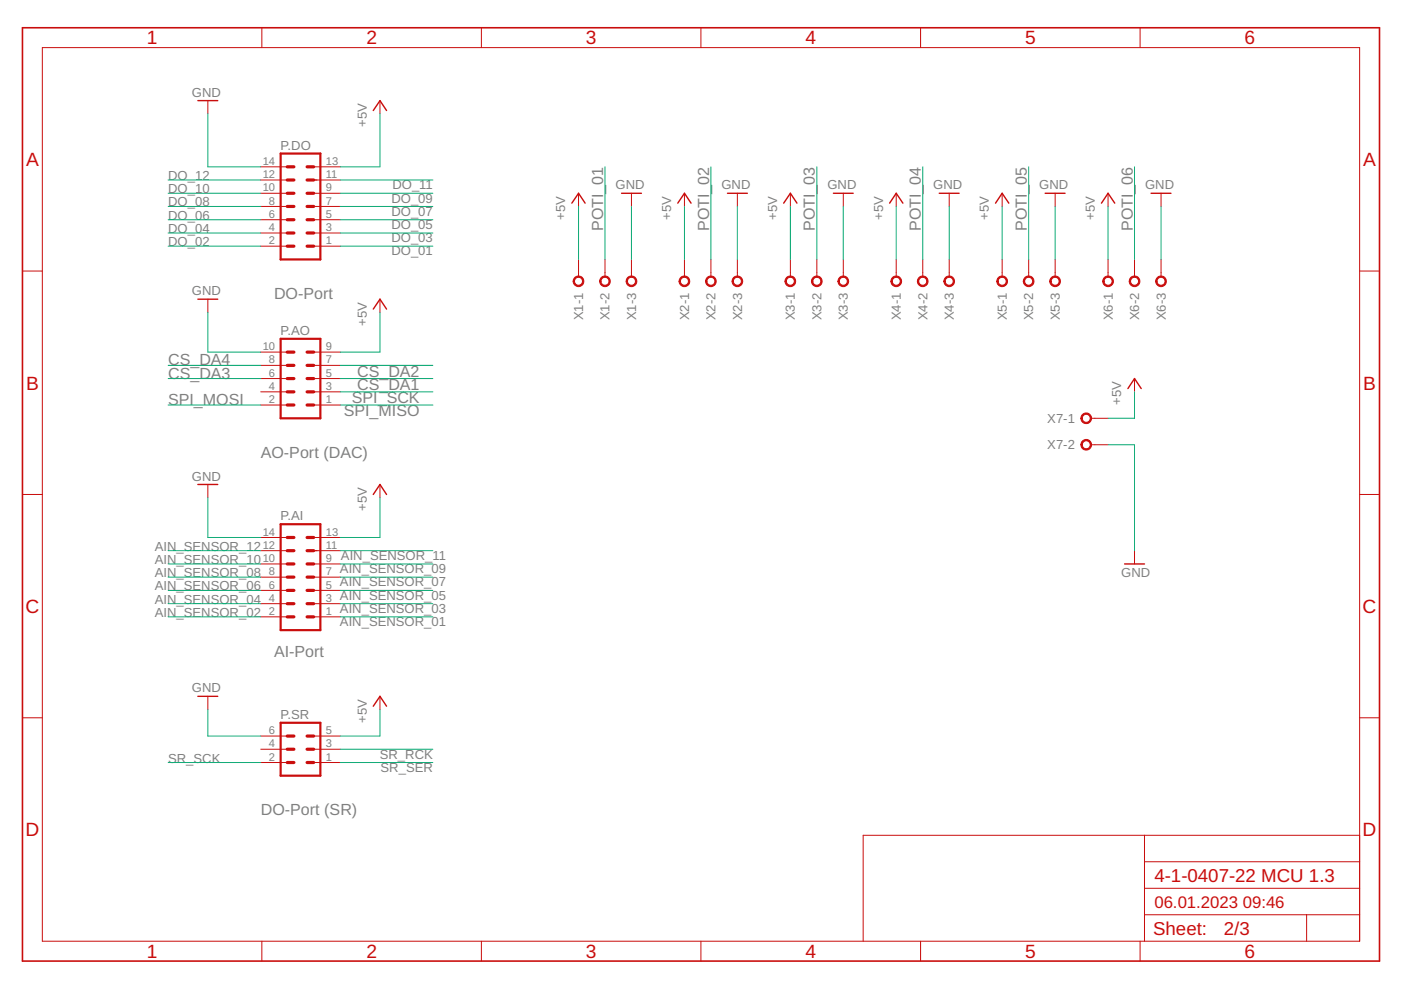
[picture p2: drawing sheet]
<svg xmlns="http://www.w3.org/2000/svg" width="297mm" height="210mm" viewBox="0 0 297 210" stroke-linecap="round" stroke-linejoin="round" font-family="sans-serif">
<g fill="none" stroke="#c90d0c" stroke-width=".21">
<path d="M9 10.1h279.3v189.5h-279.3zM55.5 5.9v4.2M102.1 5.9v4.2M148.6 5.9v4.2M195.2 5.9v4.2M241.7 5.9v4.2M44.1 21.3v2.8M55.3 38.2h5.6M55.3 35.4h5.6M66.5 38.2h5.6M66.5 35.4h5.6M80.6 21.3v2.8"/>
<path d="M4.8 57.5h4.2M55.3 52.2h5.6M55.3 49.4h5.6M55.3 46.6h5.6M55.3 43.8h5.6M55.3 41h5.6M66.5 52.2h5.6M66.5 49.4h5.6M66.5 46.6h5.6M66.5 43.8h5.6M66.5 41h5.6M122.7 41v2.8"/>
<path d="M122.7 55v3.7M128.3 55v3.7M133.9 41v2.8M133.9 55v3.7M145.1 41v2.8M145.1 55v3.7M150.7 55v3.7M156.3 41v2.8M156.3 55v3.7M167.6 41v2.8M167.6 55v3.7M173.2 55v3.7"/>
<path d="M178.8 41v2.8M178.8 55v3.7M190 41v2.8M190 55v3.7M195.6 55v3.7M201.3 41v2.8M201.3 55v3.7M212.5 41v2.8M212.5 55v3.7M218.1 55v3.7M223.7 41v2.8M223.7 55v3.7"/>
<path d="M234.9 41v2.8M234.9 55v3.7M240.5 55v3.7M246.2 41v2.8M246.2 55v3.7M288.3 57.5h4.2M44.1 63.4v2.8M55.3 77.5h5.6M55.3 74.7h5.6M66.5 77.5h5.6M66.5 74.7h5.6M80.6 63.4v2.8"/>
<path d="M55.3 85.9h5.6M55.3 83.1h5.6M55.3 80.3h5.6M66.5 85.9h5.6M66.5 83.1h5.6M66.5 80.3h5.6M231.3 88.7h3.6M231.3 94.3h3.6M240.5 80.3v2.8M4.8 104.8h4.2M44.1 102.7v2.8M55.3 116.8h5.6"/>
<path d="M55.3 119.6h5.6M55.3 114h5.6M66.5 116.8h5.6M66.5 119.6h5.6M66.5 114h5.6M80.6 102.7v2.8M240.5 116.8v2.8M288.3 104.8h4.2M55.3 130.8h5.6M55.3 128h5.6M55.3 125.2h5.6M55.3 122.4h5.6"/>
<path d="M66.5 130.8h5.6M66.5 128h5.6M66.5 125.2h5.6M66.5 122.4h5.6M4.8 152.2h4.2M44.1 147.6v2.8M55.3 158.9h5.6M55.3 156.1h5.6M66.5 158.9h5.6M66.5 156.1h5.6M80.6 147.6v2.8M288.3 152.2h4.2"/>
<path d="M55.3 161.7h5.6M66.5 161.7h5.6M242.7 177.1v22.5M288.3 177.1h-105.3v22.5M55.5 199.6v4.2M102.1 199.6v4.2M148.6 199.6v4.2M195.2 199.6v4.2M241.7 199.6v4.2M242.7 194h45.6M242.7 188.3h45.6M242.7 182.7h45.6"/>
<path d="M277 194v5.6"/>
</g>
<path d="M4.8 5.9h287.7v197.9h-287.7z" fill="none" stroke="#c90d0c" stroke-width=".34"/>
<path d="M59.5 32.6h8.4v22.4h-8.4zM59.5 71.8h8.4v16.9h-8.4zM59.5 111.1h8.4v22.5h-8.4zM59.5 153.2h8.4v11.3h-8.4z" fill="none" stroke="#c90d0c" stroke-width=".47"/>
<g fill="none" stroke="#c90d0c" stroke-width=".68">
<path d="M60.9 38.2h1.4M60.9 35.4h1.4M65.1 38.2h1.4M65.1 35.4h1.4M60.9 41h1.4M60.9 43.8h1.4M60.9 46.6h1.4M60.9 49.4h1.4M60.9 52.2h1.4M65.1 41h1.4M65.1 43.8h1.4M65.1 46.6h1.4"/>
<path d="M65.1 49.4h1.4M65.1 52.2h1.4M60.9 74.7h1.4M60.9 77.5h1.4M65.1 74.7h1.4M65.1 77.5h1.4M60.9 80.3h1.4M60.9 83.1h1.4M60.9 85.9h1.4M65.1 80.3h1.4M65.1 83.1h1.4M65.1 85.9h1.4"/>
<path d="M60.9 119.6h1.4M60.9 116.8h1.4M60.9 114h1.4M65.1 119.6h1.4M65.1 116.8h1.4M65.1 114h1.4M60.9 122.4h1.4M60.9 125.2h1.4M60.9 128h1.4M60.9 130.8h1.4M65.1 122.4h1.4M65.1 125.2h1.4"/>
<path d="M65.1 128h1.4M65.1 130.8h1.4M60.9 156.1h1.4M60.9 158.9h1.4M65.1 156.1h1.4M65.1 158.9h1.4M60.9 161.7h1.4M65.1 161.7h1.4"/>
</g>
<g fill="none" stroke="#c90d0c" stroke-width=".3">
<path d="M42 21.3h4.2M79.1 23.4l1.5-2.1 1.4 2.1M121.2 43.1l1.5-2.1 1.4 2.1M131.8 41h4.2M143.7 43.1l1.4-2.1 1.4 2.1M154.2 41h4.3M166.2 43.1l1.4-2.1 1.4 2.1M176.7 41h4.2M188.6 43.1l1.4-2.1 1.4 2.1M199.1 41h4.2M211.1 43.1l1.4-2.1 1.4 2.1M221.6 41h4.2"/>
<path d="M233.5 43.1l1.4-2.1 1.4 2.1M244.1 41h4.2M42 63.4h4.2M79.1 65.5l1.5-2.1 1.4 2.1M239.1 82.4l1.4-2.1 1.5 2.1M42 102.7h4.2M79.1 104.8l1.5-2.1 1.4 2.1M238.4 119.6h4.3M42 147.6h4.2M79.1 149.7l1.5-2.1 1.4 2.1"/>
</g>
<g fill="#c90d0c" stroke="#c90d0c" stroke-width=".21">
<path d="M121.9 58.8a1.13 1.13 0 0 1 1.8 .3 1.13 1.13 0 0 1-.8 1.6 1.13 1.13 0 0 1-1.4-1.1h.3a.85 .85 0 0 1 1.2-.8 .85 .85 0 0 1 .2 1.4 .85 .85 0 0 1-1.4-.3v-.3h-.3z" fill-rule="evenodd"/>
<path d="M127.5 58.8a1.13 1.13 0 0 1 1.8 .3 1.13 1.13 0 0 1-.8 1.6 1.13 1.13 0 0 1-1.4-1.1h.3a.86 .86 0 0 1 1.3-.7 .86 .86 0 0 1 .1 1.5 .86 .86 0 0 1-1.4-.5v-.3h-.3z" fill-rule="evenodd"/>
<path d="M133.1 58.8a1.14 1.14 0 0 1 1.8 .3 1.14 1.14 0 0 1-.7 1.6 1.14 1.14 0 0 1-1.4-1.1h.2a.85 .85 0 0 1 1.2-.8 .85 .85 0 0 1 .3 1.4 .85 .85 0 0 1-1.4-.3l-.1-.3h-.2z" fill-rule="evenodd"/>
<path d="M144.4 58.8a1.13 1.13 0 0 1 1.7 .3 1.13 1.13 0 0 1-.7 1.6 1.13 1.13 0 0 1-1.4-1.1h.3a.85 .85 0 0 1 1.1-.8 .85 .85 0 0 1 .3 1.4 .85 .85 0 0 1-1.4-.3v-.3h-.3z" fill-rule="evenodd"/>
<path d="M150 58.8a1.13 1.13 0 0 1 1.7 .3 1.13 1.13 0 0 1-.7 1.6 1.13 1.13 0 0 1-1.4-1.1h.3a.85 .85 0 0 1 1.2-.7 .85 .85 0 0 1 .2 1.5 .85 .85 0 0 1-1.4-.5v-.3h-.3z" fill-rule="evenodd"/>
<path d="M155.6 58.8a1.13 1.13 0 0 1 1.7 .3 1.13 1.13 0 0 1-.7 1.6 1.13 1.13 0 0 1-1.4-1.1h.3a.86 .86 0 0 1 1.2-.7 .86 .86 0 0 1 .2 1.5 .86 .86 0 0 1-1.4-.5v-.3h-.3z" fill-rule="evenodd"/>
<path d="M166.8 58.8a1.14 1.14 0 0 1 1.8 .3 1.14 1.14 0 0 1-.7 1.6 1.14 1.14 0 0 1-1.5-1.1h.3a.85 .85 0 0 1 1.2-.8 .85 .85 0 0 1 .2 1.4 .85 .85 0 0 1-1.3-.3l-.1-.3h-.3z" fill-rule="evenodd"/>
<path d="M172.4 58.8a1.13 1.13 0 0 1 1.8 .3 1.13 1.13 0 0 1-.8 1.6 1.13 1.13 0 0 1-1.4-1.1h.3a.85 .85 0 0 1 1.3-.7 .85 .85 0 0 1 .1 1.5 .85 .85 0 0 1-1.3-.5l-.1-.3h-.3z" fill-rule="evenodd"/>
<path d="M178.1 58.8a1.13 1.13 0 0 1 1.7 .3 1.13 1.13 0 0 1-.8 1.6 1.13 1.13 0 0 1-1.3-1.1h.2a.86 .86 0 0 1 1.3-.7 .86 .86 0 0 1 .1 1.5 .86 .86 0 0 1-1.3-.5l-.1-.3h-.2z" fill-rule="evenodd"/>
<path d="M189.3 58.8a1.14 1.14 0 0 1 1.7 .3 1.14 1.14 0 0 1-.7 1.6 1.14 1.14 0 0 1-1.4-1.1h.3a.85 .85 0 0 1 1.1-.8 .85 .85 0 0 1 .3 1.4 .85 .85 0 0 1-1.4-.3v-.3h-.3z" fill-rule="evenodd"/>
<path d="M194.9 58.8a1.13 1.13 0 0 1 1.7 .3 1.13 1.13 0 0 1-.7 1.6 1.13 1.13 0 0 1-1.4-1.1h.3a.85 .85 0 0 1 1.1-.8 .85 .85 0 0 1 .3 1.4 .85 .85 0 0 1-1.4-.3v-.3h-.3z" fill-rule="evenodd"/>
<path d="M200.5 58.8a1.13 1.13 0 0 1 1.8 .3 1.13 1.13 0 0 1-.8 1.6 1.13 1.13 0 0 1-1.4-1.1h.3a.86 .86 0 0 1 1.3-.7 .86 .86 0 0 1 .1 1.5 .86 .86 0 0 1-1.4-.5v-.3h-.3z" fill-rule="evenodd"/>
<path d="M211.7 58.8a1.14 1.14 0 0 1 1.8 .3 1.14 1.14 0 0 1-.7 1.6 1.14 1.14 0 0 1-1.5-1.1h.3a.85 .85 0 0 1 1.2-.8 .85 .85 0 0 1 .3 1.4 .85 .85 0 0 1-1.4-.3l-.1-.3h-.3z" fill-rule="evenodd"/>
<path d="M217.4 58.8a1.13 1.13 0 0 1 1.7 .3 1.13 1.13 0 0 1-.7 1.6 1.13 1.13 0 0 1-1.4-1.1h.2a.85 .85 0 0 1 1.2-.8 .85 .85 0 0 1 .3 1.4 .85 .85 0 0 1-1.4-.3l-.1-.3h-.2z" fill-rule="evenodd"/>
<path d="M223 58.8a1.13 1.13 0 0 1 1.7 .3 1.13 1.13 0 0 1-.7 1.6 1.13 1.13 0 0 1-1.4-1.1h.3a.85 .85 0 0 1 1.2-.7 .85 .85 0 0 1 .1 1.5 .85 .85 0 0 1-1.3-.5v-.3h-.3z" fill-rule="evenodd"/>
<path d="M234.2 58.8a1.14 1.14 0 0 1 1.7 .3 1.14 1.14 0 0 1-.7 1.6 1.14 1.14 0 0 1-1.4-1.1h.3a.85 .85 0 0 1 1.2-.8 .85 .85 0 0 1 .2 1.4 .85 .85 0 0 1-1.4-.3v-.3h-.3z" fill-rule="evenodd"/>
<path d="M239.8 58.8a1.14 1.14 0 0 1 1.8 .3 1.14 1.14 0 0 1-.8 1.6 1.14 1.14 0 0 1-1.4-1.1h.3a.85 .85 0 0 1 1.2-.8 .85 .85 0 0 1 .2 1.4 .85 .85 0 0 1-1.4-.3v-.3h-.3z" fill-rule="evenodd"/>
<path d="M245.4 58.8a1.13 1.13 0 0 1 1.8 .3 1.13 1.13 0 0 1-.8 1.6 1.13 1.13 0 0 1-1.4-1.1h.3a.85 .85 0 0 1 1.2-.8 .85 .85 0 0 1 .2 1.4 .85 .85 0 0 1-1.4-.3v-.3h-.3z" fill-rule="evenodd"/>
<path d="M229.6 87.8a1.13 1.13 0 0 1 1.7 .4 1.13 1.13 0 0 1-.7 1.6 1.13 1.13 0 0 1-1.4-1.1h.2a.85 .85 0 0 1 1.2-.8 .85 .85 0 0 1 .3 1.4 .85 .85 0 0 1-1.4-.4l-.1-.2h-.2z" fill-rule="evenodd"/>
<path d="M229.6 93.5a1.13 1.13 0 0 1 1.7 .3 1.13 1.13 0 0 1-.7 1.6 1.13 1.13 0 0 1-1.4-1.1h.2a.85 .85 0 0 1 1.2-.8 .85 .85 0 0 1 .3 1.4 .85 .85 0 0 1-1.4-.3l-.1-.3h-.2z" fill-rule="evenodd"/>
</g>
<g fill="none" stroke="#0dab76" stroke-width=".21">
<path d="M35.6 38.2h19.7M44.1 24.1v11.3h11.2M72.1 38.2h19.7M80.6 24.1v11.3h-8.5M128.3 35.4v19.6M150.7 35.4v19.6M173.2 35.4v19.6M195.6 35.4v19.6M218.1 35.4v19.6M240.5 35.4v19.6M35.6 52.2h19.7M35.6 49.4h19.7"/>
<path d="M35.6 46.6h19.7M35.6 43.8h19.7M35.6 41h19.7M72.1 52.2h19.7M72.1 49.4h19.7M72.1 46.6h19.7M72.1 43.8h19.7M72.1 41h19.7M122.7 43.8v11.2M133.9 43.8v11.2M145.1 43.8v11.2M156.3 43.8v11.2"/>
<path d="M167.6 43.8v11.2M178.8 43.8v11.2M190 43.8v11.2M201.3 43.8v11.2M212.5 43.8v11.2M223.7 43.8v11.2M234.9 43.8v11.2M246.2 43.8v11.2M35.6 77.5h19.7M44.1 66.2v8.5h11.2M72.1 77.5h19.7M80.6 66.2v8.5h-8.5"/>
<path d="M35.6 85.9h19.7M35.6 80.3h19.7M72.1 85.9h19.7M72.1 83.1h19.7M72.1 80.3h19.7M234.9 94.3h5.6v22.5M240.5 83.1v5.6h-5.6M35.6 119.6h19.7M35.6 116.8h19.7M44.1 105.5v8.5h11.2M72.1 119.6h19.7M72.1 116.8h19.7"/>
<path d="M80.6 105.5v8.5h-8.5M35.6 130.8h19.7M35.6 128h19.7M35.6 125.2h19.7M35.6 122.4h19.7M72.1 130.8h19.7M72.1 128h19.7M72.1 125.2h19.7M72.1 122.4h19.7M44.1 150.4v5.7h11.2M72.1 158.9h19.7M80.6 150.4v5.7h-8.5"/>
<path d="M35.6 161.7h19.7M72.1 161.7h19.7"/>
</g>
<g font-size="4.1" fill="#c90d0c">
<text x="31.1" y="9.4">1</text>
<text x="77.7" y="9.4">2</text>
<text x="124.2" y="9.4">3</text>
<text x="170.8" y="9.4">4</text>
<text x="217.3" y="9.4">5</text>
<text x="263.9" y="9.4">6</text>
<text x="5.5" y="35.2">A</text>
<text x="289" y="35.2">A</text>
<text x="5.5" y="82.6">B</text>
<text x="289" y="82.6">B</text>
<text x="5.4" y="130">C</text>
<text x="288.9" y="130">C</text>
<text x="5.4" y="177.3">D</text>
<text x="288.9" y="177.3">D</text>
<text x="31.1" y="203.1">1</text>
<text x="77.7" y="203.1">2</text>
<text x="124.2" y="203.1">3</text>
<text x="170.8" y="203.1">4</text>
<text x="217.3" y="203.1">5</text>
<text x="263.9" y="203.1">6</text>
</g>
<g font-size="4" fill="#c90d0c">
<text x="244.8" y="186.9">4-1-0407-22 MCU 1.3</text>
<text x="244.5" y="198.3">Sheet:</text>
<text x="259.5" y="198.2">2/3</text>
</g>
<g font-size="3.6" fill="#c90d0c">
<text x="244.8" y="192.5">06.01.2023</text>
<text x="263.5" y="192.5">09:46</text>
</g>
<g font-size="3.4" fill="#808080">
<text x="127.9" y="49" transform="rotate(-90 127.9 49)">POTI_01</text>
<text x="150.3" y="49" transform="rotate(-90 150.3 49)">POTI_02</text>
<text x="172.8" y="49" transform="rotate(-90 172.8 49)">POTI_03</text>
<text x="195.2" y="49" transform="rotate(-90 195.2 49)">POTI_04</text>
<text x="217.7" y="49" transform="rotate(-90 217.7 49)">POTI_05</text>
<text x="240.2" y="49" transform="rotate(-90 240.2 49)">POTI_06</text>
<text x="58.1" y="63.4">DO-Port</text>
<text x="35.6" y="77.5">CS_DA4</text>
<text x="35.6" y="80.3">CS_DA3</text>
<text x="75.7" y="82.7">CS_DA1</text>
<text x="75.7" y="79.9">CS_DA2</text>
<text x="35.6" y="85.9">SPI_MOSI</text>
<text x="72.9" y="88.3">SPI_MISO</text>
<text x="74.6" y="85.5">SPI_SCK</text>
<text x="55.3" y="97.1">AO-Port (DAC)</text>
<text x="58.1" y="139.2">AI-Port</text>
<text x="55.3" y="172.9">DO-Port (SR)</text>
</g>
<g font-size="2.8" fill="#808080">
<text x="40.7" y="20.5">GND</text>
<text x="77.7" y="26.9" transform="rotate(-90 77.7 26.9)">+5V</text>
<text x="59.5" y="31.7">P.DO</text>
<text x="35.6" y="41">DO_10</text>
<text x="35.6" y="38.2">DO_12</text>
<text x="83.2" y="40.1">DO_11</text>
<text x="130.5" y="40.1">GND</text>
<text x="153" y="40.1">GND</text>
<text x="175.4" y="40.1">GND</text>
<text x="197.9" y="40.1">GND</text>
<text x="220.3" y="40.1">GND</text>
<text x="242.8" y="40.1">GND</text>
<text x="35.6" y="46.6">DO_06</text>
<text x="35.6" y="43.8">DO_08</text>
<text x="83" y="42.9">DO_09</text>
<text x="83" y="45.7">DO_07</text>
<text x="119.8" y="46.6" transform="rotate(-90 119.8 46.6)">+5V</text>
<text x="142.3" y="46.6" transform="rotate(-90 142.3 46.6)">+5V</text>
<text x="164.8" y="46.6" transform="rotate(-90 164.8 46.6)">+5V</text>
<text x="187.2" y="46.6" transform="rotate(-90 187.2 46.6)">+5V</text>
<text x="209.7" y="46.6" transform="rotate(-90 209.7 46.6)">+5V</text>
<text x="232.1" y="46.6" transform="rotate(-90 232.1 46.6)">+5V</text>
<text x="35.6" y="52.2">DO_02</text>
<text x="35.6" y="49.4">DO_04</text>
<text x="83" y="51.4">DO_03</text>
<text x="83" y="48.6">DO_05</text>
<text x="83" y="54.2">DO_01</text>
<text x="40.7" y="62.6">GND</text>
<text x="59.5" y="71">P.AO</text>
<text x="77.7" y="69" transform="rotate(-90 77.7 69)">+5V</text>
<text x="123.6" y="67.9" transform="rotate(-90 123.6 67.9)">X1-1</text>
<text x="129.3" y="67.9" transform="rotate(-90 129.3 67.9)">X1-2</text>
<text x="134.9" y="67.9" transform="rotate(-90 134.9 67.9)">X1-3</text>
<text x="146.1" y="67.9" transform="rotate(-90 146.1 67.9)">X2-1</text>
<text x="151.7" y="67.9" transform="rotate(-90 151.7 67.9)">X2-2</text>
<text x="157.3" y="67.9" transform="rotate(-90 157.3 67.9)">X2-3</text>
<text x="168.6" y="67.9" transform="rotate(-90 168.6 67.9)">X3-1</text>
<text x="174.2" y="67.9" transform="rotate(-90 174.2 67.9)">X3-2</text>
<text x="179.8" y="67.9" transform="rotate(-90 179.8 67.9)">X3-3</text>
<text x="191" y="67.9" transform="rotate(-90 191 67.9)">X4-1</text>
<text x="196.6" y="67.9" transform="rotate(-90 196.6 67.9)">X4-2</text>
<text x="202.2" y="67.9" transform="rotate(-90 202.2 67.9)">X4-3</text>
<text x="213.5" y="67.9" transform="rotate(-90 213.5 67.9)">X5-1</text>
<text x="219.1" y="67.9" transform="rotate(-90 219.1 67.9)">X5-2</text>
<text x="224.7" y="67.9" transform="rotate(-90 224.7 67.9)">X5-3</text>
<text x="235.9" y="67.9" transform="rotate(-90 235.9 67.9)">X6-1</text>
<text x="241.5" y="67.9" transform="rotate(-90 241.5 67.9)">X6-2</text>
<text x="247.1" y="67.9" transform="rotate(-90 247.1 67.9)">X6-3</text>
<text x="222.1" y="89.7">X7-1</text>
<text x="237.7" y="85.9" transform="rotate(-90 237.7 85.9)">+5V</text>
<text x="222.1" y="95.3">X7-2</text>
<text x="40.7" y="101.9">GND</text>
<text x="59.5" y="110.3">P.AI</text>
<text x="77.7" y="108.3" transform="rotate(-90 77.7 108.3)">+5V</text>
<text x="32.8" y="116.8">AIN_SENSOR_12</text>
<text x="32.8" y="119.6">AIN_SENSOR_10</text>
<text x="72.3" y="118.7">AIN_SENSOR_11</text>
<text x="32.8" y="122.4">AIN_SENSOR_08</text>
<text x="32.8" y="125.2">AIN_SENSOR_06</text>
<text x="72.1" y="124.3">AIN_SENSOR_07</text>
<text x="72.1" y="121.5">AIN_SENSOR_09</text>
<text x="237.7" y="122.4">GND</text>
<text x="32.8" y="130.8">AIN_SENSOR_02</text>
<text x="32.8" y="128">AIN_SENSOR_04</text>
<text x="72.1" y="130">AIN_SENSOR_03</text>
<text x="72.1" y="127.1">AIN_SENSOR_05</text>
<text x="72.1" y="132.8">AIN_SENSOR_01</text>
<text x="40.7" y="146.8">GND</text>
<text x="59.5" y="152.4">P.SR</text>
<text x="77.7" y="153.2" transform="rotate(-90 77.7 153.2)">+5V</text>
<text x="35.6" y="161.7">SR_SCK</text>
<text x="80.5" y="160.8">SR_RCK</text>
<text x="80.7" y="163.6">SR_SER</text>
</g>
<g font-size="2.4" fill="#808080">
<text x="55.7" y="35">14</text>
<text x="69.1" y="35">13</text>
<text x="55.7" y="37.8">12</text>
<text x="55.7" y="40.6">10</text>
<text x="69.1" y="40.6">9</text>
<text x="69.1" y="37.8">11</text>
<text x="57" y="46.2">6</text>
<text x="57" y="43.4">8</text>
<text x="69.1" y="46.2">5</text>
<text x="69.1" y="43.4">7</text>
<text x="57" y="51.8">2</text>
<text x="57" y="49">4</text>
<text x="69.1" y="51.8">1</text>
<text x="69.1" y="49">3</text>
<text x="55.7" y="74.3">10</text>
<text x="57" y="77.1">8</text>
<text x="69.1" y="77.1">7</text>
<text x="69.1" y="74.3">9</text>
<text x="57" y="82.7">4</text>
<text x="57" y="79.9">6</text>
<text x="69.1" y="82.7">3</text>
<text x="69.1" y="79.9">5</text>
<text x="57" y="85.5">2</text>
<text x="69.1" y="85.5">1</text>
<text x="55.7" y="113.6">14</text>
<text x="69.1" y="113.6">13</text>
<text x="55.7" y="116.4">12</text>
<text x="55.7" y="119.2">10</text>
<text x="69.1" y="119.2">9</text>
<text x="69.1" y="116.4">11</text>
<text x="57" y="124.8">6</text>
<text x="57" y="122">8</text>
<text x="69.1" y="124.8">5</text>
<text x="69.1" y="122">7</text>
<text x="57" y="130.4">2</text>
<text x="57" y="127.6">4</text>
<text x="69.1" y="130.4">1</text>
<text x="69.1" y="127.6">3</text>
<text x="57" y="155.7">6</text>
<text x="69.1" y="155.7">5</text>
<text x="57" y="161.3">2</text>
<text x="57" y="158.5">4</text>
<text x="69.1" y="161.3">1</text>
<text x="69.1" y="158.5">3</text>
</g>
</svg>
